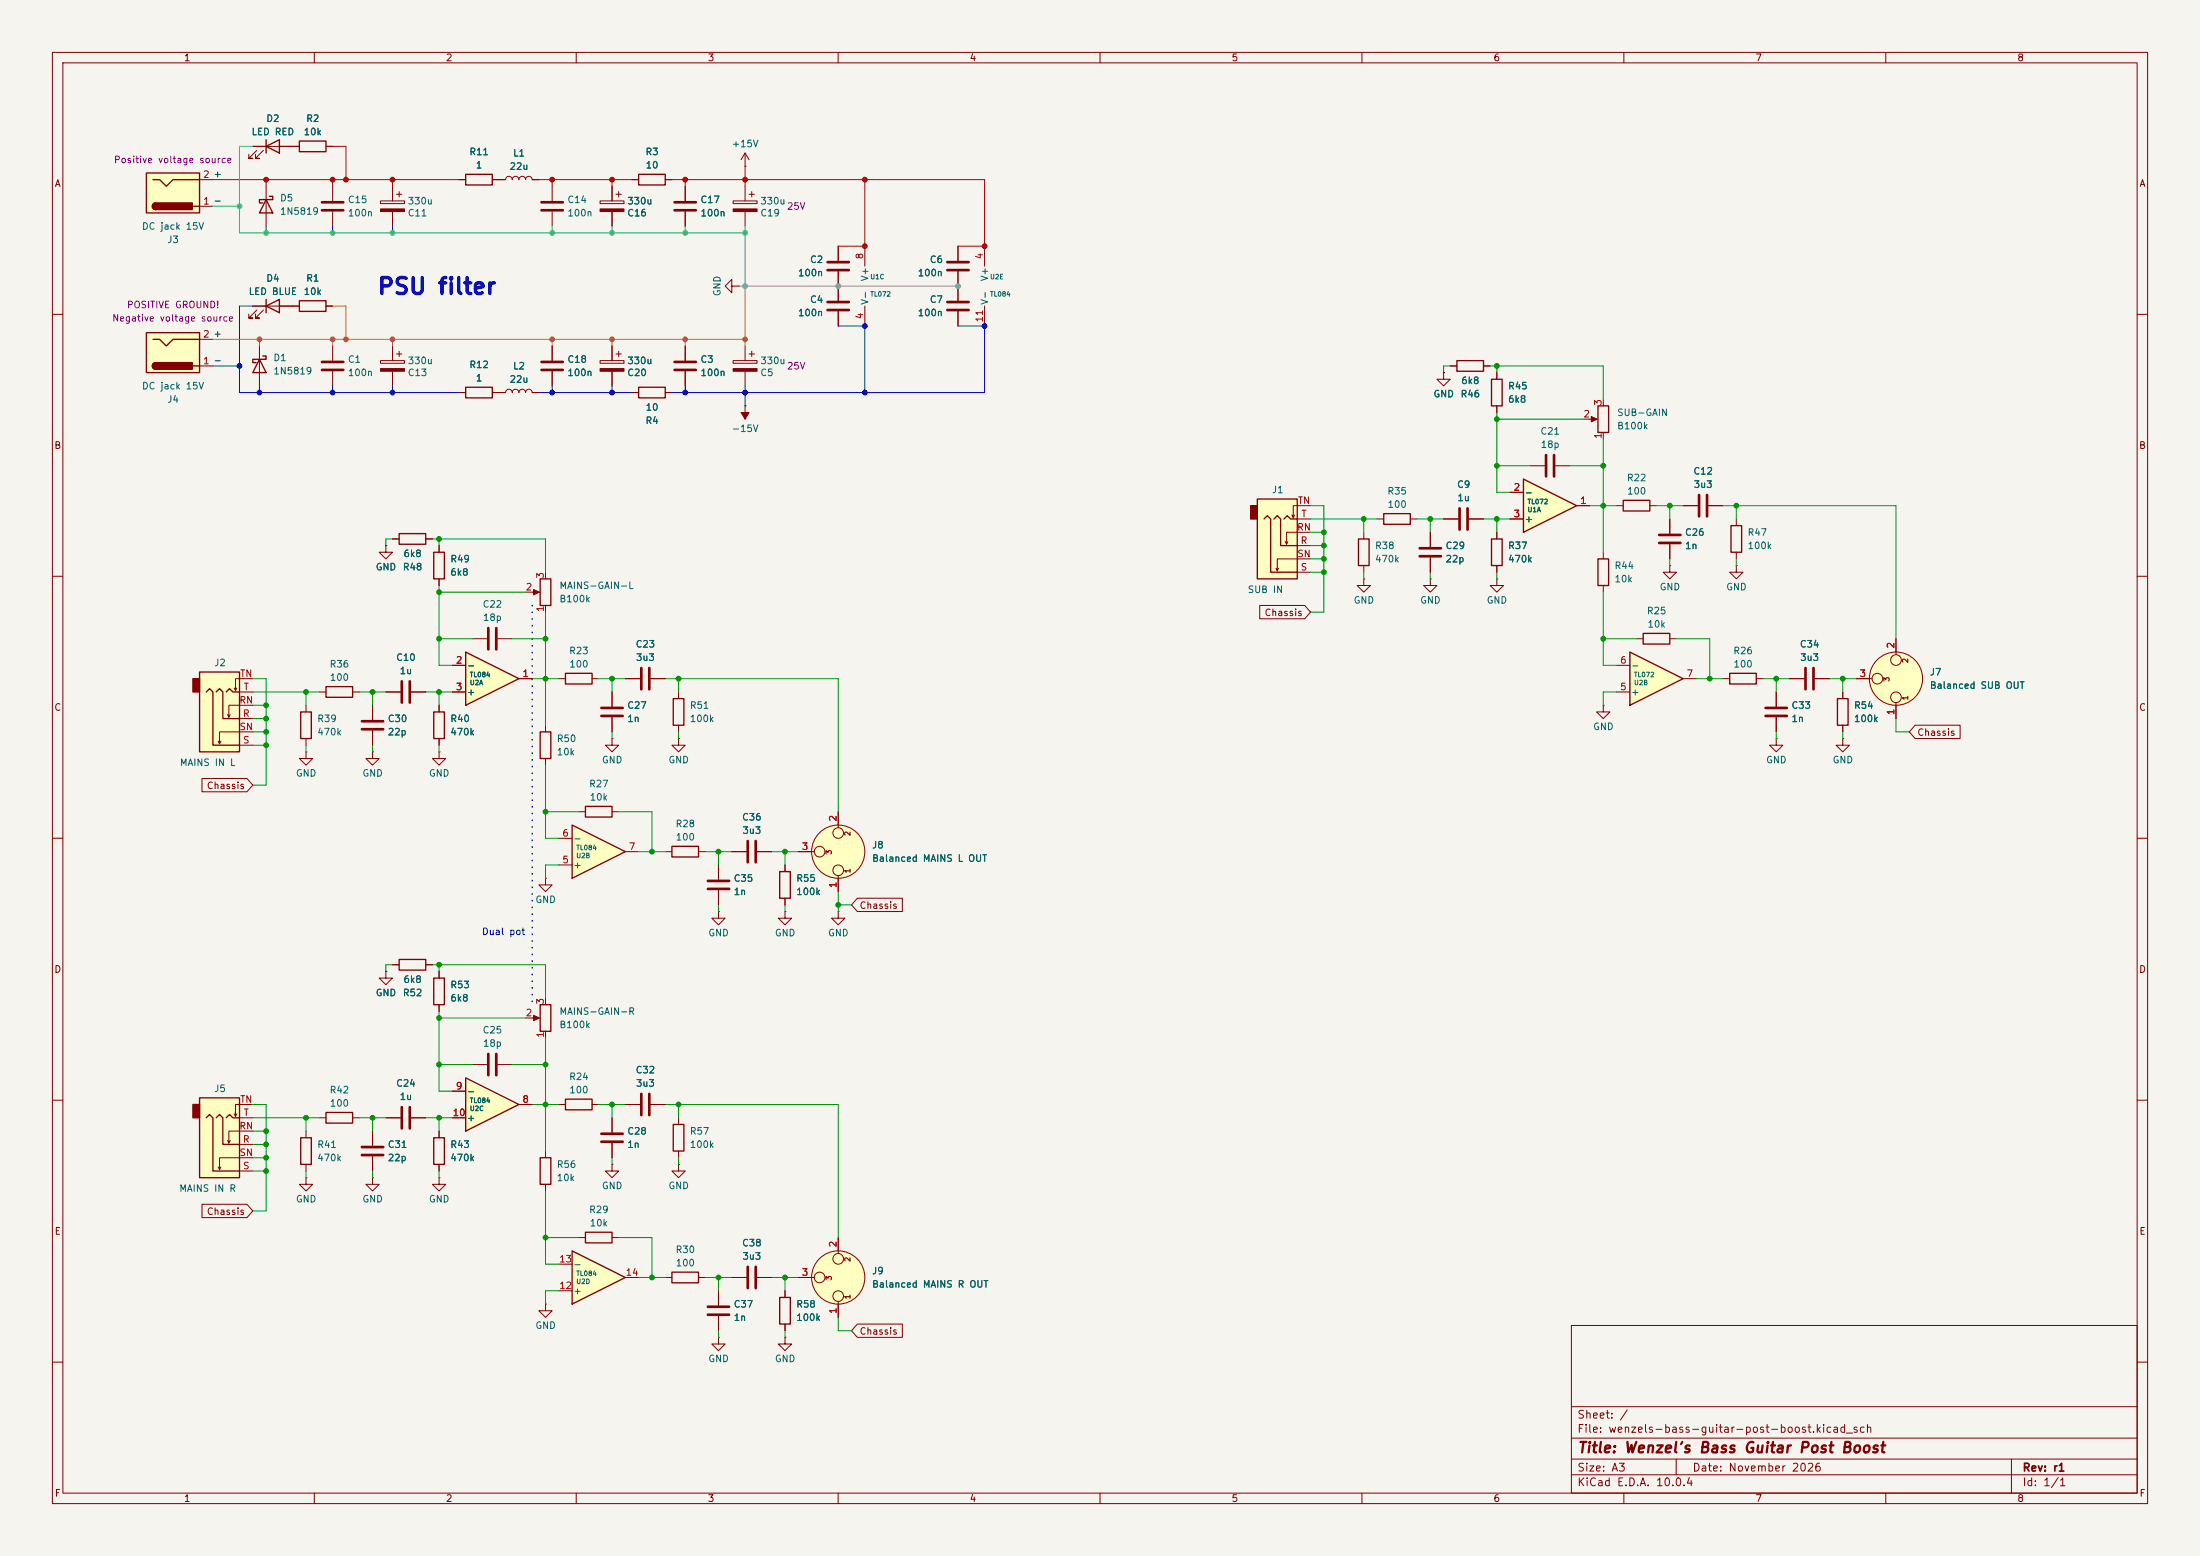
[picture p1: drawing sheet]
<svg xmlns="http://www.w3.org/2000/svg" width="420mm" height="297mm" viewBox="0 0 420 297" stroke-linecap="round" stroke-linejoin="round" font-family="sans-serif">
<path d="M0 0h420v297h-420z" fill="#f5f4ef" stroke="#f5f4ef" stroke-width=".19"/>
<g fill="none" stroke="#840000" stroke-width=".19">
<path d="M10 10h400v277h-400zM12 12h396v273h-396zM60 10v2M110 10v2M160 10v2M210 10v2M260 10v2M310 10v2M360 10v2M10 60h2M408 60h2M10 110h2"/>
<path d="M273 110.5v1.3h1.3l-1.3 1.2-1.2-1.2h1.2M273 110.5h.1M408 110h2M10 160h2M408 160h2M10 210h2M408 210h2M160 236.2v3.1M127 243.8h1.3M133.3 243.8h1.3M152.4 243.8h3M160 248.4v3.1"/>
<path d="M300 253h108v32h-108zM10 260h2M300 278.5h108M300 274.5h108M300 268.5h108M320 278.5v3M384 278.5v6.5M408 260h2M60 285v2M110 285v2M160 285v2M210 285v2"/>
<path d="M260 285v2M300 281.5h108M310 285v2M360 285v2"/>
<circle cx="156.5" cy="243.8" r="1.02"/>
<circle cx="160" cy="243.8" r="5.1"/>
<circle cx="160" cy="247.4" r="1.02"/>
<circle cx="160" cy="240.3" r="1.02"/>
</g>
<circle cx="160" cy="243.8" r="5.1" fill="#ffffc2" stroke="#ffffc2" stroke-width=".19"/>
<path d="M128.3 242.8h5v2.1h-5z" fill="none" stroke="#840000" stroke-width=".25"/>
<path d="M109.2 238.8l10.2 5-10.2 5.1z" fill="#ffffc2"/>
<path d="M109.2 238.8l10.2 5-10.2 5.1zM111.8 235.2h5v2h-5z" fill="none" stroke="#840000" stroke-width=".25"/>
<g fill="none" stroke="#840000" stroke-width=".19">
<path d="M165.1 47v3.8M165.1 58.4v3.8M182.9 54.6v2.8M182.9 59.4v2.8M188 47v3.8M188 58.4v3.8M110.5 236.2h1.3M116.8 236.2h1.3M104.1 248.9v1.3h1.3l-1.3 1.3-1.2-1.3h1.2M104.1 248.9h.1M106.7 246.4h2.5M106.7 241.3h2.5"/>
<path d="M119.4 243.8h2.5"/>
</g>
<path d="M180.8 57.7h4.1M180.8 59.2h4.1" fill="none" stroke="#840000" stroke-width=".51"/>
<path d="M240 95.3h7.6v15.2h-7.6z" fill="#ffffc2"/>
<path d="M238.8 96.5h1.2v2.6h-1.2z" fill="#840000" stroke="#840000" stroke-width=".25"/>
<path d="M240 95.3h7.6v15.2h-7.6zM241.3 99.1l.6-.7 .7 .7v10.1h5M243.2 99.1l.6-.7 .7 .7v5h3.1M245.1 99.1l.6-.7 .7 .7h1.2M264.2 98h5v2.1h-5zM259.3 102.9h2.1v5.1h-2.1zM284.7 102.9h2.1v5.1h-2.1zM148.8 247.6h2.1v5.1h-2.1z" fill="none" stroke="#840000" stroke-width=".25"/>
<g fill="none" stroke="#840000" stroke-width=".19">
<path d="M247.1 98.3l-.2 .5M247.6 99.1h2.6M250.2 96.5h-3.3v2.3l-.3-.5M262.9 99.1h1.3M269.2 99.1h1.3M244.1 108.5l-.3 .5M245.9 103.4l-.3 .5M247.6 104.1h2.6M247.6 109.2h2.6M250.2 106.7h-6.4v2.3l-.2-.5M250.2 101.6h-4.6v2.3l-.2-.5M260.3 110.5v1.3h1.3l-1.3 1.2-1.2-1.2h1.2"/>
<path d="M260.3 110.5h.1M260.3 101.6v1.3M260.3 108v1.2M273 101.6v2.8M273 106.4v2.8M285.7 110.5v1.3h1.3l-1.3 1.2-1.2-1.2h1.2M285.7 110.5h.1M285.7 101.6v1.3M285.7 108v1.2M149.9 246.4v1.2M149.9 252.7v1.3"/>
</g>
<path d="M271 104.6h4.1M271 106.2h4.1" fill="none" stroke="#840000" stroke-width=".51"/>
<path d="M311.1 124.5l10.2 5-10.2 5.1z" fill="#ffffc2"/>
<path d="M305.1 77.5h2v5.1h-2zM309.9 95.5h5.1v2h-5.1zM305.1 106.7h2v5.1h-2zM107.9 128.5h5.1v2.1h-5.1zM311.1 124.5l10.2 5-10.2 5.1zM313.7 120.9h5.1v2h-5.1z" fill="none" stroke="#840000" stroke-width=".25"/>
<g fill="none" stroke="#840000" stroke-width=".19">
<path d="M306.1 76.2v1.3M302.3 80h2.2M306.1 82.6v1.2M308.6 96.5h1.3M315 96.5h1.2M318.8 99.1v2.8M321.3 96.5h2.8M326.1 96.5h2.8M306.1 105.4v1.3M306.1 111.8v1.2M318.8 108v1.2h1.2l-1.2 1.3-1.3-1.3h1.3M318.8 108h.1"/>
<path d="M318.8 103.9v2.8M106.7 129.5h1.2M113 129.5h1.3M119.4 129.5h2.8M124.2 129.5h2.8M306.1 134.6v1.3h1.2l-1.2 1.3-1.3-1.3h1.3M306.1 134.6h.1M308.6 132.1h2.5M308.6 127h2.5M312.4 121.9h1.3M318.8 121.9h1.2M321.3 129.5h2.5"/>
<path d="M83.8 224.8v1.3h1.3l-1.3 1.2-1.3-1.2h1.3M83.8 224.8h.1"/>
</g>
<path d="M324.4 94.5v4.1M325.9 94.5v4.1M316.7 102.1h4.1M316.7 103.6h4.1M122.4 127.5v4.1M124 127.5v4.1" fill="none" stroke="#840000" stroke-width=".51"/>
<path d="M303.8 79.5l1.1 .5-1.1 .5z" fill="#840000" stroke="#840000" stroke-width=".19"/>
<path d="M88.9 124.5l10.2 5-10.2 5.1z" fill="#ffffc2"/>
<path d="M88.9 124.5l10.2 5-10.2 5.1zM128.5 133.4h2.1v5h-2.1zM111.8 153.9h5v2.1h-5z" fill="none" stroke="#840000" stroke-width=".25"/>
<path d="M86.4 127h2.5M86.4 132.1h2.5M99.1 129.5h2.5M129.5 132.1v1.3M129.5 138.4v1.3M110.5 154.9h1.3M116.8 154.9h1.3M129.5 141v1.2h1.3l-1.3 1.3-1.2-1.3h1.2M129.5 141h.1" fill="none" stroke="#840000" stroke-width=".19"/>
<path d="M88.9 205.7l10.2 5.1-10.2 5.1z" fill="#ffffc2"/>
<path d="M50.8 38.1l1.3 2.5h-2.6zM51.4 37.5h.7v.6h-2.6v.6h.7M88.9 33.3h5.1v2h-5.1zM88.9 73.9h5.1v2h-5.1zM82.8 186.7h2v5.1h-2zM103.1 191.8h2.1v5.1h-2.1zM82.8 217.2h2v5h-2zM88.9 205.7l10.2 5.1-10.2 5.1zM107.9 209.8h5.1v2h-5.1zM128.5 214.6h2.1v5.1h-2.1zM103.1 221h2.1v5.1h-2.1z" fill="none" stroke="#840000" stroke-width=".25"/>
<g fill="none" stroke="#840000" stroke-width=".19">
<path d="M50.8 35.6v7.6M87.6 34.3h1.3M94 34.3h2.5a.64 .64 0 0 1 .7-.6 .64 .64 0 0 1 .6 .6 .64 .64 0 0 1 .6-.6 .64 .64 0 0 1 .7 .6 .64 .64 0 0 1 .6-.6 .64 .64 0 0 1 .6 .6 .64 .64 0 0 1 .7-.6 .64 .64 0 0 1 .6 .6h1.3M105.4 35.6v2.8M105.4 40.4v2.8M160 54.6v2.8M160 59.4v2.8M63.5 66v2.8M63.5 70.9v2.8M72.6 68.8h4.6v.5h-4.6zM74.9 66v2.8M74.9 70.9v2.8"/>
<path d="M75.7 67.6h1M76.2 67.1v1M87.6 74.9h1.3M94 74.9h2.5a.64 .64 0 0 1 .7-.6 .64 .64 0 0 1 .6 .6 .64 .64 0 0 1 .6-.6 .64 .64 0 0 1 .7 .6 .64 .64 0 0 1 .6-.6 .64 .64 0 0 1 .6 .6 .64 .64 0 0 1 .7-.6 .64 .64 0 0 1 .6 .6h1.3M105.4 66v2.8M105.4 70.9v2.8M275.6 99.1h2.8M280.4 99.1h2.8M83.8 185.4v1.3M83.8 191.8v1.2M100.3 194.3h2.3M104.1 190.5v1.3"/>
<path d="M104.1 196.9v1.2M73.7 213.4h2.8M78.5 213.4h2.8M83.8 215.9v1.3M86.4 208.3h2.5M86.4 213.4h2.5M90.2 203.2h2.8M95 203.2h2.8M99.1 210.8h2.5M104.1 219.7v1.3M106.7 210.8h1.2M113 210.8h1.3"/>
<path d="M116.8 213.4v2.8M116.8 218.2v2.8M119.4 210.8h2.8M124.2 210.8h2.8M129.5 213.4v1.2M129.5 219.7v1.3M83.8 222.2v1.3M104.1 226.1v1.2M116.8 222.2v1.3h1.3l-1.3 1.3-1.2-1.3h1.2M116.8 222.2h.1M129.5 222.2v1.3h1.3l-1.3 1.3-1.2-1.3h1.2M129.5 222.2h.1"/>
<path d="M137.2 255.3v1.2h1.2l-1.2 1.3-1.3-1.3h1.3M137.2 255.3h.1M137.2 246.4v2.8M137.2 251.2v2.8M139.7 243.8h2.8M144.5 243.8h2.8M149.9 255.3v1.2h1.2l-1.2 1.3-1.3-1.3h1.3M149.9 255.3h.1"/>
</g>
<g fill="none" stroke="#840000" stroke-width=".51">
<path d="M103.4 38.6h4M103.4 40.1h4M158 57.7h4.1M158 59.2h4.1M61.5 69.1h4M61.5 70.6h4M103.4 69.1h4M103.4 70.6h4M278.6 97v4.1M280.2 97v4.1M76.7 211.3v4.1M78.2 211.3v4.1"/>
<path d="M93.2 201.2v4M94.7 201.2v4M114.8 216.4h4.1M114.8 217.9h4.1M122.4 208.8v4.1M124 208.8v4.1M135.1 249.4h4.1M135.1 251h4.1M142.7 241.8v4.1M144.3 241.8v4.1"/>
</g>
<g fill="#840000" stroke="#840000" stroke-width=".19">
<path d="M101.9 193.8l1.1 .5-1.1 .5z"/>
<path d="M72.6 70.4h4.6v.5h-4.6z"/>
</g>
<path d="M27.9 33h10.2v7.6h-10.2z" fill="#ffffc2"/>
<path d="M27.9 33h10.2v7.6h-10.2zM29.2 34.3h1.3l1.2 1.3 1.3-1.3h5.1M29.7 38.7a.64 .64 0 0 0-.6 .7 .64 .64 0 0 0 .6 .6M36.8 39.4h1.3M50.8 27.9l2.5-1.2v2.5zM50.8 26.7v2.5M57.1 26.9h5.1v2.1h-5.1zM121.9 33.3h5.1v2h-5.1zM121.9 73.9h5.1v2h-5.1zM278.1 68.8h5.1v2.1h-5.1zM330.5 100.3h2v5.1h-2z" fill="none" stroke="#840000" stroke-width=".25"/>
<g fill="#840000" stroke="#840000" stroke-width=".25">
<path d="M29.3 38.9l.4-.2v1.3a.63 .63 0 0 1-.6-.4 .63 .63 0 0 1 .2-.7z"/>
<path d="M29.7 38.7h7v1.3h-7z"/>
</g>
<g fill="none" stroke="#840000" stroke-width=".19">
<path d="M38.1 39.4h2.5M38.1 34.3h2.5M48.3 27.9h8.8M49 28.7l-1.5 1.5h.8h-.8v-.7M50.3 28.7l-1.5 1.5h.7h-.7v-.7M62.2 27.9h1.3M63.5 35.6v2.8M114.6 38.4h4.5v.5h-4.5zM116.8 35.6v2.8M117.6 37.1h1M118.1 36.6v1M120.6 34.3h1.3"/>
<path d="M127 34.3h1.3M130.8 35.6v2.8M140 38.4h4.5v.5h-4.5zM142.2 31.8h.1M142.2 29.2v2.6M142.2 35.6v2.8M142.2 29.2l-.7 1.3M142.2 29.2l.8 1.3M143 37.1h1M143.5 36.6v1M63.5 40.4v2.8M116.8 40.4v2.8"/>
<path d="M130.8 40.4v2.8M139.7 54.6v-1.3l-1.3 1.3 1.3 1.3v-1.3h1.3M141 54.6h.1M142.2 40.4v2.8M160 47v2.8M160 51.8v2.8M114.6 68.8h4.5v.5h-4.5zM116.8 66v2.8M116.8 70.9v2.8M117.6 67.6h1M118.1 67.1v1M120.6 74.9h1.3"/>
<path d="M127 74.9h1.3M130.8 66v2.8M130.8 70.9v2.8M140 68.8h4.5v.5h-4.5zM142.2 77.5h.1M142.2 66v2.8M142.2 70.9v2.8M142.2 77.5v2.5M143 67.6h1M143.5 67.1v1M275.6 71.1v1.3h1.3l-1.3 1.3-1.3-1.3h1.3M275.6 71.1h.1"/>
<path d="M276.9 69.9h1.2M283.2 69.9h1.3M331.5 99.1v1.2M331.5 105.4v1.3"/>
</g>
<path d="M61.5 38.6h4M128.8 38.6h4M61.5 40.1h4M128.8 40.1h4M158 50h4.1M158 51.6h4.1M128.8 69.1h4M128.8 70.6h4" fill="none" stroke="#840000" stroke-width=".51"/>
<g fill="#840000" stroke="#840000" stroke-width=".19">
<path d="M140 39.9h4.5v.5h-4.5z"/>
<path d="M114.6 70.4h4.5v.5h-4.5z"/>
<path d="M114.6 39.9h4.5v.5h-4.5z"/>
<path d="M140 70.4h4.5v.5h-4.5z"/>
<path d="M141.5 78.7h1.5l-.8 1.3z"/>
</g>
<path d="M290.8 91.4l10.2 5.1-10.2 5.1z" fill="#ffffc2"/>
<path d="M49.5 68.6l1.3 2.5h-2.5zM50.2 67.9h.6v.7h-2.5v.6h.6M284.7 72.4h2.1v5.1h-2.1zM290.8 91.4l10.2 5.1-10.2 5.1zM330.2 128.5h5.1v2.1h-5.1zM350.8 133.4h2v5h-2z" fill="none" stroke="#840000" stroke-width=".25"/>
<g fill="none" stroke="#840000" stroke-width=".19">
<path d="M182.9 47v2.8M182.9 51.8v2.8M49.5 66v7.7M285.7 71.1v1.3M285.7 77.5v1.2M288.3 94h2.5M288.3 99.1h2.5M292.1 88.9h2.8M296.9 88.9h2.8M301 96.5h2.5M331.5 108v1.2h1.2l-1.2 1.3-1.3-1.3h1.3M331.5 108h.1"/>
<path d="M328.9 129.5h1.3M335.3 129.5h1.2M339.1 132.1v2.8M339.1 136.9v2.8M341.6 129.5h2.8M346.5 129.5h2.7M351.8 132.1v1.3M351.8 138.4v1.3M354.3 129.5h3.1M361.9 121.9v3.1M361.9 134.1v3.1M339.1 141v1.2h1.3l-1.3 1.3-1.3-1.3h1.3"/>
<path d="M339.1 141h.1M351.8 141v1.2h1.3l-1.3 1.3-1.3-1.3h1.3M351.8 141h.1"/>
<circle cx="358.4" cy="129.5" r="1.02"/>
<circle cx="362" cy="129.5" r="5.1"/>
<circle cx="362" cy="133.1" r="1.02"/>
<circle cx="362" cy="126" r="1.02"/>
</g>
<path d="M180.8 50h4.1M180.8 51.6h4.1M295.1 86.9v4M296.7 86.9v4M337.1 135.1h4M337.1 136.7h4M344.7 127.5v4.1M346.2 127.5v4.1" fill="none" stroke="#840000" stroke-width=".51"/>
<circle cx="362" cy="129.5" r="5.1" fill="#ffffc2" stroke="#ffffc2" stroke-width=".19"/>
<path d="M27.9 63.5h10.2v7.6h-10.2z" fill="#ffffc2"/>
<path d="M50.8 58.4l2.5-1.2v2.5zM50.8 57.2v2.5M57.1 57.4h5.1v2h-5.1zM27.9 63.5h10.2v7.6h-10.2zM29.2 64.8h1.3l1.2 1.2 1.3-1.2h5.1M29.7 69.2a.64 .64 0 0 0-.6 .7 .64 .64 0 0 0 .6 .6M36.8 69.9h1.3M76.2 101.9h5.1v2h-5.1zM82.8 105.4h2v5.1h-2zM103.1 110.5h2.1v5.1h-2.1z" fill="none" stroke="#840000" stroke-width=".25"/>
<g fill="#840000" stroke="#840000" stroke-width=".25">
<path d="M29.3 69.4l.4-.2v1.3a.63 .63 0 0 1-.6-.4 .63 .63 0 0 1 .2-.7z"/>
<path d="M29.7 69.2h7v1.3h-7z"/>
</g>
<g fill="none" stroke="#840000" stroke-width=".19">
<path d="M72.6 38.4h4.6v.5h-4.6zM74.9 35.6v2.8M75.7 37.1h1M76.2 36.6v1M48.3 58.4h8.8M49 59.2l-1.5 1.5h.8h-.8v-.8M50.3 59.2l-1.5 1.5h.7h-.7v-.8M62.2 58.4h1.3M74.9 40.4v2.8M38.1 69.9h2.5M38.1 64.8h2.5M73.7 104.1v1.3h1.2l-1.2 1.3-1.3-1.3h1.3"/>
<path d="M73.7 104.1h.1M74.9 102.9h1.3M81.3 102.9h1.2M83.8 104.1v1.3M83.8 110.5v1.3M100.3 113h2.3M104.1 109.2v1.3M104.1 115.6v1.2M90.2 121.9h2.8M95 121.9h2.8"/>
</g>
<g fill="#840000" stroke="#840000" stroke-width=".19">
<path d="M101.9 112.5l1.1 .5-1.1 .5z"/>
<path d="M72.6 39.9h4.6v.5h-4.6z"/>
</g>
<path d="M93.2 119.9v4.1M94.7 119.9v4.1" fill="none" stroke="#840000" stroke-width=".51"/>
<path d="M38.1 209.6h7.6v15.2h-7.6z" fill="#ffffc2"/>
<path d="M36.8 210.8h1.3v2.6h-1.3z" fill="#840000" stroke="#840000" stroke-width=".25"/>
<path d="M128.3 161.5h5v2.1h-5zM38.1 209.6h7.6v15.2h-7.6zM39.4 213.4l.6-.7 .6 .7v10.1h5.1M41.3 213.4l.6-.7 .6 .7v5h3.2M43.2 213.4l.6-.7 .6 .7h1.3" fill="none" stroke="#840000" stroke-width=".25"/>
<path d="M127 162.6h1.3M133.3 162.6h1.3M43.9 217.7l-.2 .5M45.2 212.6l-.2 .5M45.7 218.4h2.6M45.7 213.4h2.6M48.3 215.9h-4.6v2.3l-.3-.5M48.3 210.8h-3.3v2.3l-.3-.5M42.2 222.8l-.3 .5M45.7 223.5h2.6M48.3 221h-6.4v2.3l-.2-.5" fill="none" stroke="#840000" stroke-width=".19"/>
<path d="M109.2 157.5l10.2 5.1-10.2 5z" fill="#ffffc2"/>
<path d="M57.4 135.9h2v5.1h-2zM62.2 131.1h5.1v2h-5.1zM82.8 135.9h2v5.1h-2zM103.1 139.7h2.1v5.1h-2.1zM109.2 157.5l10.2 5.1-10.2 5zM148.8 166.4h2.1v5.1h-2.1zM57.4 217.2h2v5h-2zM62.2 212.3h5.1v2.1h-5.1z" fill="none" stroke="#840000" stroke-width=".25"/>
<g fill="none" stroke="#840000" stroke-width=".19">
<path d="M58.4 134.6v1.3M61 132.1h1.2M67.3 132.1h1.3M83.8 134.6v1.3M104.1 138.4v1.3M116.8 132.1v2.8M116.8 136.9v2.8M58.4 143.5v1.3h1.3l-1.3 1.3-1.3-1.3h1.3M58.4 143.5h.1M58.4 141v1.2M71.1 143.5v1.3h1.3l-1.3 1.3-1.3-1.3h1.3M71.1 143.5h.1"/>
<path d="M83.8 143.5v1.3h1.3l-1.3 1.3-1.3-1.3h1.3M83.8 143.5h.1M83.8 141v1.2M104.1 144.8v1.3M116.8 141v1.2h1.3l-1.3 1.3-1.2-1.3h1.2M116.8 141h.1M160 154.9v3.1M106.7 165.1h2.5M106.7 160h2.5M119.4 162.6h2.5M149.9 174v1.3h1.2l-1.2 1.2-1.3-1.2h1.3M149.9 174h.1"/>
<path d="M149.9 165.1v1.3M149.9 171.5v1.2M152.4 162.6h3M160 174v1.3h1.3l-1.3 1.2-1.3-1.2h1.3M160 174h.1M160 167.1v3.1M73.7 185.4v1.3h1.2l-1.2 1.3-1.3-1.3h1.3M73.7 185.4h.1M58.4 215.9v1.3M61 213.4h1.2M67.3 213.4h1.3M58.4 224.8v1.3h1.3l-1.3 1.2-1.3-1.2h1.3"/>
<path d="M58.4 224.8h.1M58.4 222.2v1.3"/>
<circle cx="160" cy="159" r="1.02"/>
<circle cx="156.5" cy="162.6" r="1.02"/>
<circle cx="160" cy="162.6" r="5.1"/>
<circle cx="160" cy="166.1" r="1.02"/>
</g>
<path d="M114.8 135.1h4.1M114.8 136.7h4.1" fill="none" stroke="#840000" stroke-width=".51"/>
<circle cx="160" cy="162.6" r="5.1" fill="#ffffc2" stroke="#ffffc2" stroke-width=".19"/>
<path d="M38.1 128.3h7.6v15.2h-7.6z" fill="#ffffc2"/>
<path d="M36.8 129.5h1.3v2.6h-1.3z" fill="#840000" stroke="#840000" stroke-width=".25"/>
<path d="M38.1 128.3h7.6v15.2h-7.6zM39.4 132.1l.6-.7 .6 .7v10.1h5.1M41.3 132.1l.6-.7 .6 .7v5.1h3.2M43.2 132.1l.6-.7 .6 .7h1.3M76.2 183.1h5.1v2.1h-5.1z" fill="none" stroke="#840000" stroke-width=".25"/>
<g fill="none" stroke="#840000" stroke-width=".19">
<path d="M48.3 27.9h2.5M53.3 27.9h3.8M62.2 27.9h1.3M87.6 34.3h1.3M94 34.3h2.5M101.6 34.3h1.3M116.8 35.6v2.8M120.6 34.3h1.3M127 34.3h1.3M130.8 35.6v2.8M48.3 58.4h2.5M53.3 58.4h3.8"/>
<path d="M62.2 58.4h1.3M116.8 40.4v2.8M130.8 40.4v2.8M160 47v2.8M160 51.8v5.6M160 59.4v2.8M182.9 47v2.8M182.9 51.8v5.6M182.9 59.4v2.8M87.6 74.9h1.3M94 74.9h2.5M101.6 74.9h1.3"/>
<path d="M105.4 66v2.8M105.4 70.9v2.8M116.8 66v2.8M116.8 70.9v2.8M120.6 74.9h1.3M127 74.9h1.3M130.8 66v2.8M130.8 70.9v2.8M275.6 71.1h.1M276.9 69.9h1.2M283.2 69.9h1.3M285.7 71.1v1.3"/>
<path d="M285.7 77.5v1.2M275.6 99.1h2.8M280.4 99.1h2.8M288.3 99.1h2.5M288.3 94h2.5M301 96.5h2.5M318.8 99.1v2.8M321.3 96.5h2.8M326.1 96.5h2.8M73.7 104.1h.1M74.9 102.9h1.3M81.3 102.9h1.2"/>
<path d="M83.8 104.1v1.3M83.8 110.5v1.3M240.5 115.6h8.6l1.1 1.2-1.1 1.3h-8.6zM273 101.6v2.8M273 106.4v2.8M285.7 101.6v1.3M285.7 108v1.2M318.8 103.9v2.8M43.9 136.4l-.2 .5M45.2 131.3l-.2 .5M45.7 137.2h2.6M45.7 132.1h2.6"/>
<path d="M48.3 139.7h-6.4v2.3l-.2-.5M48.3 134.6h-4.6v2.3l-.3-.5M48.3 129.5h-3.3v2.3l-.3-.5M71.1 134.6v2.8M71.1 139.4v2.8M73.7 132.1h2.8M78.5 132.1h2.8M83.8 134.6v1.3M86.4 132.1h2.5M86.4 127h2.5M99.1 129.5h2.5M116.8 132.1v2.8"/>
<path d="M116.8 136.9v2.8M119.4 129.5h2.8M124.2 129.5h2.8M339.1 132.1v2.8M339.1 136.9v2.8M341.6 129.5h2.8M346.5 129.5h2.7M351.8 132.1v1.3M351.8 138.4v1.3M354.3 129.5h2.6M361.9 121.9v2.6M361.9 134.6v2.6"/>
<path d="M365.6 138.4h8.6v2.6h-8.6l-1.1-1.3zM38.6 148.6h8.5l1.2 1.3-1.2 1.2h-8.5zM42.2 141.5l-.3 .5M45.7 142.2h2.6M83.8 141v1.2M160 154.9v2.6M104.1 167.6v1.3h1.3l-1.3 1.3-1.2-1.3h1.2M104.1 167.6h.1M137.2 174v1.3h1.2l-1.2 1.2-1.3-1.2h1.3M137.2 174h.1M137.2 165.1v2.8M137.2 169.9v2.8"/>
<path d="M139.7 162.6h2.8M144.5 162.6h2.8M149.9 165.1v1.3M149.9 171.5v1.2M152.4 162.6h2.5M160 167.6v2.6M163.7 171.4h8.6v2.6h-8.6l-1.1-1.3zM73.7 185.4h.1M74.9 184.2h1.3M81.3 184.2h1.2M83.8 185.4v1.3M83.8 191.8v1.2"/>
<path d="M71.1 215.9v2.8M73.7 213.4h2.8M78.5 213.4h2.8M83.8 215.9v1.3M86.4 208.3h2.5M86.4 213.4h2.5M99.1 210.8h2.5M116.8 213.4v2.8M116.8 218.2v2.8M119.4 210.8h2.8M124.2 210.8h2.8M38.6 229.9h8.5l1.2 1.2-1.2 1.3h-8.5z"/>
<path d="M71.1 224.8v1.3h1.3l-1.3 1.2-1.3-1.2h1.3M71.1 224.8h.1M71.1 220.7v2.8M83.8 222.2v1.3M160 236.2v2.6M137.2 246.4v2.8M137.2 251.2v2.8M139.7 243.8h2.8M144.5 243.8h2.8M149.9 246.4v1.2M149.9 252.7v1.3M152.4 243.8h2.5"/>
<path d="M160 248.9v2.6M163.7 252.7h8.6v2.6h-8.6l-1.1-1.3z"/>
</g>
<path d="M69.1 137.7h4.1M69.1 139.2h4.1M76.7 130v4.1M78.2 130v4.1M135.1 168.1h4.1M135.1 169.7h4.1M142.7 160.5v4.1M144.3 160.5v4.1M69.1 218.9h4.1M69.1 220.5h4.1" fill="none" stroke="#840000" stroke-width=".51"/>
<path d="M101.6 115.6v76.2" fill="none" stroke="#000084" stroke-width=".3" stroke-dasharray=".1 1.2"/>
<g fill="none" stroke="#0000c2" stroke-width=".19">
<path d="M48.3 58.4h-2.6v16.5h41.9M50.8 43.2v1.3M63.5 43.2v1.3M74.9 43.2v1.3M40.6 69.9h5.1M49.5 73.7v1.2M63.5 73.7v1.2M74.9 73.7v1.2M102.9 74.9h17.7M105.4 73.7v1.2M116.8 73.7v1.2M130.8 73.7v1.2"/>
<path d="M142.2 73.7v3.8M160 62.2h5.1v12.7M182.9 62.2h5.1v12.7h-59.7"/>
</g>
<g fill="none" stroke="#009600" stroke-width=".19">
<path d="M276.9 69.9h-1.3v1.2M284.5 69.9h21.6v6.3M285.7 69.9v1.2M285.7 78.7v15.3h2.6M250.2 96.5h2.5v20.3h-2.5M250.2 99.1h12.7M260.3 99.1v2.5M270.5 99.1h5.1M273 99.1v2.5M283.2 99.1h5.1M285.7 99.1v2.5M285.7 88.9h6.4"/>
<path d="M285.7 80h16.6M299.7 88.9h6.4M303.5 96.5h5.1M306.1 83.8v21.6M316.2 96.5h5.1M318.8 96.5v2.6M328.9 96.5h33v25.4M331.5 96.5v2.6M74.9 102.9h-1.2v1.2M82.5 102.9h21.6v6.3M83.8 102.9v1.2M83.8 111.8v15.2h2.6"/>
<path d="M83.8 113h16.5M104.1 116.8v21.6M250.2 109.2h2.5M250.2 101.6h2.5M250.2 106.7h2.5M250.2 104.1h2.5M260.3 109.2v1.3M273 109.2v1.3M285.7 109.2v1.3M306.1 113v14h2.5M318.8 106.7v1.3M331.5 106.7v1.3"/>
<path d="M48.3 129.5h2.5v20.4h-2.5M48.3 139.7h2.5M48.3 132.1h12.7M48.3 134.6h2.5M48.3 137.2h2.5M58.4 132.1v2.5M68.6 132.1h5.1M71.1 132.1v2.5M81.3 132.1h5.1M83.8 132.1v2.5M83.8 121.9h6.4M97.8 121.9h6.3"/>
<path d="M101.6 129.5h5.1M114.3 129.5h5.1M116.8 129.5v2.6M116.8 139.7v1.3M127 129.5h33v25.4M129.5 129.5v2.6M129.5 139.7v1.3M306.1 121.9h6.3M308.6 132.1h-2.5v2.5M320 121.9h6.4v7.6M323.8 129.5h5.1M336.5 129.5h5.1"/>
<path d="M339.1 129.5v2.6M339.1 139.7v1.3M349.2 129.5h5.1M351.8 129.5v2.6M351.8 139.7v1.3M361.9 137.2v2.5h2.6M48.3 142.2h2.5M58.4 142.2v1.3M71.1 142.2v1.3M83.8 142.2v1.3M104.1 146.1v13.9h2.6M104.1 154.9h6.4"/>
<path d="M118.1 154.9h6.4v7.7M106.7 165.1h-2.6v2.5M121.9 162.6h5.1M134.6 162.6h5.1M137.2 162.6v2.5M137.2 172.7v1.3M147.3 162.6h5.1M149.9 162.6v2.5M149.9 172.7v1.3M160 170.2v3.8M160 172.7h2.6M74.9 184.2h-1.2v1.2"/>
<path d="M82.5 184.2h21.6v6.3M83.8 184.2v1.2M83.8 193v15.3h2.6M83.8 194.3h16.5M104.1 198.1v21.6M48.3 210.8h2.5v20.3h-2.5M48.3 213.4h12.7M48.3 218.4h2.5M48.3 215.9h2.5M58.4 213.4v2.5M68.6 213.4h5.1M71.1 213.4v2.5"/>
<path d="M81.3 213.4h5.1M83.8 213.4v2.5M83.8 203.2h6.4M97.8 203.2h6.3M101.6 210.8h5.1M114.3 210.8h5.1M116.8 210.8v2.6M127 210.8h33v25.4M129.5 210.8v2.6M48.3 221h2.5M48.3 223.5h2.5M58.4 223.5v1.3"/>
<path d="M71.1 223.5v1.3M83.8 223.5v1.3M104.1 227.3v14h2.6M104.1 236.2h6.4M116.8 221v1.2M118.1 236.2h6.4v7.6M129.5 221v1.2M106.7 246.4h-2.6v2.5M121.9 243.8h5.1M134.6 243.8h5.1M137.2 243.8v2.6M137.2 254v1.3"/>
<path d="M147.3 243.8h5.1M149.9 243.8v2.6M149.9 254v1.3M160 251.5v2.5h2.6"/>
</g>
<path d="M63.5 58.4h2.5v6.4M142.2 54.6v11.4M40.6 64.8h101.6M49.5 64.8v1.2M63.5 64.8v1.2M74.9 64.8v1.2M105.4 64.8v1.2M116.8 64.8v1.2M130.8 64.8v1.2" fill="none" stroke="#dd8500" stroke-width=".19"/>
<path d="M40.6 34.3h47M50.8 34.3v1.3M63.5 27.9h2.5v6.4M63.5 34.3v1.3M74.9 34.3v1.3M102.9 34.3h17.7M105.4 34.3v1.3M116.8 34.3v1.3M128.3 34.3h59.7v12.7h-5.1M130.8 34.3v1.3M142.2 31.8v3.8M165.1 34.3v12.7h-5.1" fill="none" stroke="#c20000" stroke-width=".19"/>
<path d="M40.6 39.4h5.1M48.3 27.9h-2.6v16.6h96.5M105.4 43.2v1.3M116.8 43.2v1.3M130.8 43.2v1.3M142.2 43.2v11.4" fill="none" stroke="#00c2c2" stroke-width=".19"/>
<path d="M141 54.6h41.9" fill="none" stroke="#848484" stroke-width=".19"/>
<g fill="#009600" stroke="#009600" stroke-width=".19">
<circle cx="83.8" cy="213.4" r=".46"/>
<circle cx="83.8" cy="203.2" r=".46"/>
<circle cx="50.8" cy="139.7" r=".46"/>
<circle cx="50.8" cy="134.6" r=".46"/>
<circle cx="149.9" cy="162.6" r=".46"/>
<circle cx="137.2" cy="162.6" r=".46"/>
<circle cx="160" cy="172.7" r=".46"/>
<circle cx="50.8" cy="215.9" r=".46"/>
<circle cx="50.8" cy="223.5" r=".46"/>
<circle cx="71.1" cy="213.4" r=".46"/>
<circle cx="50.8" cy="221" r=".46"/>
<circle cx="50.8" cy="218.4" r=".46"/>
<circle cx="58.4" cy="213.4" r=".46"/>
<circle cx="50.8" cy="142.2" r=".46"/>
<circle cx="58.4" cy="132.1" r=".46"/>
<circle cx="50.8" cy="137.2" r=".46"/>
<circle cx="71.1" cy="132.1" r=".46"/>
<circle cx="83.8" cy="132.1" r=".46"/>
<circle cx="104.1" cy="154.9" r=".46"/>
<circle cx="129.5" cy="129.5" r=".46"/>
<circle cx="116.8" cy="129.5" r=".46"/>
<circle cx="83.8" cy="194.3" r=".46"/>
<circle cx="83.8" cy="184.2" r=".46"/>
<circle cx="124.5" cy="162.6" r=".46"/>
<circle cx="104.1" cy="210.8" r=".46"/>
<circle cx="104.1" cy="203.2" r=".46"/>
<circle cx="116.8" cy="210.8" r=".46"/>
<circle cx="129.5" cy="210.8" r=".46"/>
<circle cx="137.2" cy="243.8" r=".46"/>
<circle cx="149.9" cy="243.8" r=".46"/>
<circle cx="124.5" cy="243.8" r=".46"/>
<circle cx="104.1" cy="236.2" r=".46"/>
<circle cx="83.8" cy="102.9" r=".46"/>
<circle cx="252.7" cy="101.6" r=".46"/>
<circle cx="252.7" cy="106.7" r=".46"/>
<circle cx="252.7" cy="104.1" r=".46"/>
<circle cx="273" cy="99.1" r=".46"/>
<circle cx="252.7" cy="109.2" r=".46"/>
<circle cx="260.3" cy="99.1" r=".46"/>
<circle cx="326.4" cy="129.5" r=".46"/>
<circle cx="306.1" cy="121.9" r=".46"/>
<circle cx="318.8" cy="96.5" r=".46"/>
<circle cx="331.5" cy="96.5" r=".46"/>
<circle cx="306.1" cy="88.9" r=".46"/>
<circle cx="306.1" cy="96.5" r=".46"/>
<circle cx="285.7" cy="88.9" r=".46"/>
<circle cx="285.7" cy="99.1" r=".46"/>
<circle cx="285.7" cy="69.9" r=".46"/>
<circle cx="285.7" cy="80" r=".46"/>
<circle cx="351.8" cy="129.5" r=".46"/>
<circle cx="339.1" cy="129.5" r=".46"/>
<circle cx="104.1" cy="121.9" r=".46"/>
<circle cx="104.1" cy="129.5" r=".46"/>
<circle cx="83.8" cy="113" r=".46"/>
<circle cx="83.8" cy="121.9" r=".46"/>
</g>
<g fill="#848484" stroke="#848484" stroke-width=".19">
<circle cx="160" cy="54.6" r=".46"/>
<circle cx="142.2" cy="54.6" r=".46"/>
<circle cx="182.9" cy="54.6" r=".46"/>
</g>
<g fill="#c20000" stroke="#c20000" stroke-width=".19">
<circle cx="142.2" cy="34.3" r=".46"/>
<circle cx="130.8" cy="34.3" r=".46"/>
<circle cx="116.8" cy="34.3" r=".46"/>
<circle cx="105.4" cy="34.3" r=".46"/>
<circle cx="165.1" cy="34.3" r=".46"/>
<circle cx="165.1" cy="47" r=".46"/>
<circle cx="188" cy="47" r=".46"/>
<circle cx="66" cy="34.3" r=".46"/>
<circle cx="63.5" cy="34.3" r=".46"/>
<circle cx="74.9" cy="34.3" r=".46"/>
<circle cx="50.8" cy="34.3" r=".46"/>
</g>
<g fill="#00c2c2" stroke="#00c2c2" stroke-width=".19">
<circle cx="142.2" cy="44.5" r=".46"/>
<circle cx="130.8" cy="44.5" r=".46"/>
<circle cx="105.4" cy="44.5" r=".46"/>
<circle cx="116.8" cy="44.5" r=".46"/>
<circle cx="74.9" cy="44.5" r=".46"/>
<circle cx="63.5" cy="44.5" r=".46"/>
<circle cx="50.8" cy="44.5" r=".46"/>
<circle cx="45.7" cy="39.4" r=".46"/>
</g>
<g fill="#dd8500" stroke="#dd8500" stroke-width=".19">
<circle cx="116.8" cy="64.8" r=".46"/>
<circle cx="130.8" cy="64.8" r=".46"/>
<circle cx="142.2" cy="64.8" r=".46"/>
<circle cx="74.9" cy="64.8" r=".46"/>
<circle cx="105.4" cy="64.8" r=".46"/>
<circle cx="49.5" cy="64.8" r=".46"/>
<circle cx="63.5" cy="64.8" r=".46"/>
<circle cx="66" cy="64.8" r=".46"/>
</g>
<g fill="#0000c2" stroke="#0000c2" stroke-width=".19">
<circle cx="142.2" cy="74.9" r=".46"/>
<circle cx="105.4" cy="74.9" r=".46"/>
<circle cx="116.8" cy="74.9" r=".46"/>
<circle cx="130.8" cy="74.9" r=".46"/>
<circle cx="188" cy="62.2" r=".46"/>
<circle cx="165.1" cy="62.2" r=".46"/>
<circle cx="165.1" cy="74.9" r=".46"/>
<circle cx="63.5" cy="74.9" r=".46"/>
<circle cx="49.5" cy="74.9" r=".46"/>
<circle cx="45.7" cy="69.9" r=".46"/>
<circle cx="74.9" cy="74.9" r=".46"/>
</g>
<text font-size="3" fill="#0000c2" x="71.9" y="56.9">PSU filter</text>
<text font-size="2" fill="#840000" x="301" y="277.8">Title: Wenzel’s Bass Guitar Post Boost</text>
<g font-size="1.5" fill="#840000">
<text x="301" y="273.8">File: wenzels-bass-guitar-post-boost.kicad_sch</text>
<text x="301" y="271.1">Sheet: /</text>
<text x="301" y="281.2">Size: A3</text>
<text x="323" y="281.2">Date: November 2026</text>
<text x="386" y="281.2">Rev: r1</text>
<text x="301" y="284">KiCad E.D.A. 10.0.4</text>
<text x="386" y="284">Id: 1/1</text>
</g>
<g font-size="1.3" fill="#840000">
<text x="35" y="12">1</text>
<text x="85" y="12">2</text>
<text x="135" y="12">3</text>
<text x="185" y="12">4</text>
<text x="235" y="12">5</text>
<text x="285" y="12">6</text>
<text x="335" y="12">7</text>
<text x="385" y="12">8</text>
<text x="10.3" y="36">A</text>
<text x="408.3" y="36">A</text>
<text x="10.3" y="86">B</text>
<text x="408.2" y="86">B</text>
<text x="241.3" y="117.9">Chassis</text>
<text x="10.3" y="136">C</text>
<text x="408.2" y="136">C</text>
<text x="365.9" y="140.8">Chassis</text>
<text x="39.4" y="150.9">Chassis</text>
<text x="164" y="173.8">Chassis</text>
<text x="10.3" y="186">D</text>
<text x="408.2" y="186">D</text>
<text x="39.4" y="232.2">Chassis</text>
<text x="10.3" y="236">E</text>
<text x="408.3" y="236">E</text>
<text x="164" y="255.1">Chassis</text>
<text x="10.3" y="286">F</text>
<text x="35" y="287">1</text>
<text x="85" y="287">2</text>
<text x="135" y="287">3</text>
<text x="185" y="287">4</text>
<text x="235" y="287">5</text>
<text x="285" y="287">6</text>
<text x="335" y="287">7</text>
<text x="385" y="287">8</text>
<text x="408.3" y="286">F</text>
</g>
<g font-size="1.3" fill="#006464">
<text x="50.7" y="23.6">D2</text>
<text x="58.3" y="23.6">R2</text>
<text x="47.9" y="26.1">LED RED</text>
<text x="57.9" y="26.1">10k</text>
<text x="89.5" y="29.9">R11</text>
<text x="123.1" y="29.9">R3</text>
<text x="139.6" y="28.4">+15V</text>
<text x="90.7" y="32.5">1</text>
<text x="97.2" y="32.7">22u</text>
<text x="97.8" y="30.2">L1</text>
<text x="123.1" y="32.5">10</text>
<text x="53.3" y="38.8">D5</text>
<text x="53.3" y="41.3">1N5819</text>
<text x="66.3" y="41.6">100n</text>
<text x="66.3" y="39.1">C15</text>
<text x="77.7" y="39.3">330u</text>
<text x="77.7" y="41.6">C11</text>
<text x="108.2" y="41.6">100n</text>
<text x="108.2" y="39.1">C14</text>
<text x="119.6" y="39.3">330u</text>
<text x="119.6" y="41.6">C16</text>
<text x="133.6" y="41.6">100n</text>
<text x="133.6" y="39.1">C17</text>
<text x="145" y="39.3">330u</text>
<text x="145" y="41.6">C19</text>
<text x="27" y="44.2">DC jack 15V</text>
<text x="31.8" y="46.7">J3</text>
<text x="152.2" y="53">100n</text>
<text x="154.5" y="50.5">C2</text>
<text x="166.1" y="53.8" transform="rotate(-90 166.1 53.8)">V+</text>
<text x="175.1" y="53">100n</text>
<text x="177.4" y="50.5">C6</text>
<text x="188.9" y="53.8" transform="rotate(-90 188.9 53.8)">V+</text>
<text x="47.4" y="56.6">LED BLUE</text>
<text x="50.7" y="54.1">D4</text>
<text x="57.9" y="56.6">10k</text>
<text x="58.3" y="54.1">R1</text>
<text x="137.9" y="56.6" transform="rotate(-90 137.9 56.6)">GND</text>
<text x="154.5" y="58.1">C4</text>
<text x="166.1" y="58.3" transform="rotate(-90 166.1 58.3)">V-</text>
<text x="177.4" y="58.1">C7</text>
<text x="188.9" y="58.3" transform="rotate(-90 188.9 58.3)">V-</text>
<text x="152.2" y="60.7">100n</text>
<text x="175.1" y="60.7">100n</text>
<text x="52.1" y="69.2">D1</text>
<text x="52.1" y="71.8">1N5819</text>
<text x="66.3" y="69.6">C1</text>
<text x="77.7" y="69.8">330u</text>
<text x="89.5" y="70.6">R12</text>
<text x="97.8" y="70.8">L2</text>
<text x="108.2" y="69.6">C18</text>
<text x="119.6" y="69.8">330u</text>
<text x="133.6" y="69.6">C3</text>
<text x="145" y="69.8">330u</text>
<text x="27" y="74.6">DC jack 15V</text>
<text x="31.8" y="77.2">J4</text>
<text x="66.3" y="72.1">100n</text>
<text x="77.7" y="72.1">C13</text>
<text x="90.7" y="73.1">1</text>
<text x="97.2" y="73.4">22u</text>
<text x="108.2" y="72.1">100n</text>
<text x="119.6" y="72.1">C20</text>
<text x="133.6" y="72.1">100n</text>
<text x="145" y="72.1">C5</text>
<text x="273.6" y="76.2">GND</text>
<text x="278.7" y="76.2">R46</text>
<text x="278.8" y="73.6">6k8</text>
<text x="287.8" y="77.2">6k8</text>
<text x="287.8" y="74.6">R45</text>
<text x="123.1" y="81.2">R4</text>
<text x="123.1" y="78.7">10</text>
<text x="139.6" y="82.8">-15V</text>
<text x="294" y="83.3">C21</text>
<text x="308.6" y="79.7">SUB-GAIN</text>
<text x="308.6" y="82.3">B100k</text>
<text x="294" y="85.8">18p</text>
<text x="242.7" y="94.4">J1</text>
<text x="264.8" y="94.7">R35</text>
<text x="278.1" y="93.4">C9</text>
<text x="278.1" y="96">1u</text>
<text x="291" y="95">-</text>
<text x="310.5" y="92.2">R22</text>
<text x="310.5" y="94.7">100</text>
<text x="323.2" y="90.9">C12</text>
<text x="323.2" y="93.4">3u3</text>
<text x="264.8" y="97.2">100</text>
<text x="291" y="100">+</text>
<text x="76.9" y="106.6">6k8</text>
<text x="85.9" y="107.7">R49</text>
<text x="262.4" y="105.1">R38</text>
<text x="262.4" y="107.7">470k</text>
<text x="275.9" y="105.1">C29</text>
<text x="275.9" y="107.7">22p</text>
<text x="287.8" y="105.1">R37</text>
<text x="287.8" y="107.7">470k</text>
<text x="321.6" y="105.1">1n</text>
<text x="321.6" y="102.6">C26</text>
<text x="333.5" y="102.6">R47</text>
<text x="333.5" y="105.1">100k</text>
<text x="71.6" y="109.2">GND</text>
<text x="76.8" y="109.2">R48</text>
<text x="85.9" y="110.2">6k8</text>
<text x="106.7" y="112.7">MAINS-GAIN-L</text>
<text x="238.1" y="113.5">SUB IN</text>
<text x="308.1" y="111.5">10k</text>
<text x="308.1" y="108.9">R44</text>
<text x="316.7" y="113">GND</text>
<text x="329.4" y="113">GND</text>
<text x="92" y="116.3">C22</text>
<text x="92.1" y="118.8">18p</text>
<text x="106.7" y="115.3">B100k</text>
<text x="258.3" y="115.5">GND</text>
<text x="271" y="115.5">GND</text>
<text x="283.7" y="115.5">GND</text>
<text x="314.3" y="117.6">R25</text>
<text x="108.5" y="125.2">R23</text>
<text x="121.2" y="123.9">C23</text>
<text x="314.4" y="120.1">10k</text>
<text x="330.8" y="125.2">R26</text>
<text x="343.5" y="123.9">C34</text>
<text x="40.8" y="127.5">J2</text>
<text x="62.8" y="127.7">R36</text>
<text x="62.9" y="130.3">100</text>
<text x="75.5" y="126.4">C10</text>
<text x="76.2" y="129">1u</text>
<text x="89" y="128">-</text>
<text x="108.6" y="127.7">100</text>
<text x="121.3" y="126.4">3u3</text>
<text x="311.3" y="128">-</text>
<text x="330.8" y="127.7">100</text>
<text x="343.6" y="126.4">3u3</text>
<text x="368.3" y="129.2">J7</text>
<text x="368.3" y="131.8">Balanced SUB OUT</text>
<text x="89" y="133.1">+</text>
<text x="119.6" y="135.6">C27</text>
<text x="131.6" y="135.6">R51</text>
<text x="311.3" y="133.1">+</text>
<text x="341.9" y="135.6">C33</text>
<text x="353.8" y="135.6">R54</text>
<text x="60.5" y="138.1">R39</text>
<text x="60.5" y="140.7">470k</text>
<text x="73.9" y="138.1">C30</text>
<text x="73.9" y="140.7">22p</text>
<text x="85.9" y="138.1">R40</text>
<text x="85.9" y="140.7">470k</text>
<text x="106.2" y="141.9">R50</text>
<text x="119.6" y="138.1">1n</text>
<text x="131.6" y="138.1">100k</text>
<text x="304" y="139.7">GND</text>
<text x="341.9" y="138.1">1n</text>
<text x="353.8" y="138.1">100k</text>
<text x="34.2" y="146.5">MAINS IN L</text>
<text x="56.4" y="148.5">GND</text>
<text x="69.1" y="148.5">GND</text>
<text x="81.8" y="148.5">GND</text>
<text x="106.2" y="144.5">10k</text>
<text x="114.8" y="146">GND</text>
<text x="127.5" y="146">GND</text>
<text x="337.1" y="146">GND</text>
<text x="349.8" y="146">GND</text>
<text x="112.4" y="150.6">R27</text>
<text x="112.5" y="153.1">10k</text>
<text x="109.3" y="161">-</text>
<text x="128.9" y="158.2">R28</text>
<text x="128.9" y="160.7">100</text>
<text x="141.6" y="156.9">C36</text>
<text x="141.6" y="159.5">3u3</text>
<text x="109.3" y="166.1">+</text>
<text x="166.4" y="162.3">J8</text>
<text x="166.4" y="164.8">Balanced MAINS L OUT</text>
<text x="102.1" y="172.7">GND</text>
<text x="140" y="171.2">1n</text>
<text x="140" y="168.6">C35</text>
<text x="151.9" y="168.6">R55</text>
<text x="151.9" y="171.2">100k</text>
<text x="135.1" y="179">GND</text>
<text x="147.8" y="179">GND</text>
<text x="158" y="179">GND</text>
<text x="71.6" y="190.5">GND</text>
<text x="76.8" y="190.5">R52</text>
<text x="76.9" y="187.9">6k8</text>
<text x="85.9" y="191.5">6k8</text>
<text x="85.9" y="188.9">R53</text>
<text x="92" y="197.6">C25</text>
<text x="106.7" y="194">MAINS-GAIN-R</text>
<text x="106.7" y="196.6">B100k</text>
<text x="92.1" y="200.1">18p</text>
<text x="40.8" y="208.7">J5</text>
<text x="62.8" y="209">R42</text>
<text x="75.5" y="207.7">C24</text>
<text x="89" y="209.3">-</text>
<text x="108.5" y="206.5">R24</text>
<text x="108.6" y="209">100</text>
<text x="121.2" y="205.2">C32</text>
<text x="121.3" y="207.7">3u3</text>
<text x="62.9" y="211.5">100</text>
<text x="76.2" y="210.3">1u</text>
<text x="89" y="214.3">+</text>
<text x="60.5" y="219.4">R41</text>
<text x="60.5" y="222">470k</text>
<text x="73.9" y="219.4">C31</text>
<text x="73.9" y="222">22p</text>
<text x="85.9" y="219.4">R43</text>
<text x="85.9" y="222">470k</text>
<text x="119.6" y="219.4">1n</text>
<text x="119.6" y="216.9">C28</text>
<text x="131.6" y="216.9">R57</text>
<text x="131.6" y="219.4">100k</text>
<text x="34.1" y="227.8">MAINS IN R</text>
<text x="106.2" y="225.8">10k</text>
<text x="106.2" y="223.2">R56</text>
<text x="114.8" y="227.3">GND</text>
<text x="127.5" y="227.3">GND</text>
<text x="56.4" y="229.8">GND</text>
<text x="69.1" y="229.8">GND</text>
<text x="81.8" y="229.8">GND</text>
<text x="112.4" y="231.9">R29</text>
<text x="112.5" y="234.4">10k</text>
<text x="128.9" y="239.5">R30</text>
<text x="141.6" y="238.2">C38</text>
<text x="109.3" y="242.3">-</text>
<text x="128.9" y="242">100</text>
<text x="141.6" y="240.7">3u3</text>
<text x="166.4" y="243.5">J9</text>
<text x="109.3" y="247.4">+</text>
<text x="140" y="249.9">C37</text>
<text x="151.9" y="249.9">R58</text>
<text x="166.4" y="246.1">Balanced MAINS R OUT</text>
<text x="102.1" y="254">GND</text>
<text x="140" y="252.4">1n</text>
<text x="151.9" y="252.4">100k</text>
<text x="135.1" y="260.3">GND</text>
<text x="147.8" y="260.3">GND</text>
</g>
<g font-size="1.3" fill="#840084">
<text x="21.6" y="31.5">Positive voltage source</text>
<text x="150.1" y="40.3">25V</text>
<text x="24.1" y="59.1">POSITIVE GROUND!</text>
<text x="21.3" y="61.7">Negative voltage source</text>
<text x="150.1" y="70.8">25V</text>
</g>
<g font-size="1.3" fill="#a90000">
<text x="38.7" y="34.3">2 +</text>
<text x="38.7" y="39.3">1 -</text>
<text x="165.1" y="49.6" transform="rotate(-90 165.1 49.6)">8</text>
<text x="187.9" y="49.6" transform="rotate(-90 187.9 49.6)">4</text>
<text x="38.7" y="64.7">2 +</text>
<text x="165.1" y="61" transform="rotate(-90 165.1 61)">4</text>
<text x="187.9" y="61.6" transform="rotate(-90 187.9 61.6)">11</text>
<text x="38.7" y="69.8">1 -</text>
<text x="306" y="77.5" transform="rotate(-90 306 77.5)">3</text>
<text x="302.2" y="80">2</text>
<text x="306" y="83.9" transform="rotate(-90 306 83.9)">1</text>
<text x="288.9" y="94">2</text>
<text x="247.5" y="101.6">RN</text>
<text x="247.7" y="96.5">TN</text>
<text x="248.3" y="99">T</text>
<text x="288.9" y="99">3</text>
<text x="301.6" y="96.5">1</text>
<text x="247.5" y="106.7">SN</text>
<text x="248.2" y="104.1">R</text>
<text x="100.3" y="113">2</text>
<text x="104.1" y="110.6" transform="rotate(-90 104.1 110.6)">3</text>
<text x="248.2" y="109.2">S</text>
<text x="104.1" y="116.9" transform="rotate(-90 104.1 116.9)">1</text>
<text x="361.9" y="123.9" transform="rotate(-90 361.9 123.9)">2</text>
<text x="45.7" y="129.5">TN</text>
<text x="86.9" y="127">2</text>
<text x="99.6" y="129.5">1</text>
<text x="309.2" y="127">6</text>
<text x="321.9" y="129.5">7</text>
<text x="354.9" y="129.5">3</text>
<text x="45.6" y="134.6">RN</text>
<text x="46.3" y="137.1">R</text>
<text x="46.4" y="132.1">T</text>
<text x="86.9" y="132.1">3</text>
<text x="309.2" y="132.1">5</text>
<text x="361.9" y="136.6" transform="rotate(-90 361.9 136.6)">1</text>
<text x="45.6" y="139.7">SN</text>
<text x="46.3" y="142.2">S</text>
<text x="107.2" y="160">6</text>
<text x="160" y="156.9" transform="rotate(-90 160 156.9)">2</text>
<text x="107.2" y="165.1">5</text>
<text x="119.9" y="162.5">7</text>
<text x="153" y="162.5">3</text>
<text x="160" y="169.6" transform="rotate(-90 160 169.6)">1</text>
<text x="104.1" y="191.8" transform="rotate(-90 104.1 191.8)">3</text>
<text x="100.3" y="194.3">2</text>
<text x="104.1" y="198.2" transform="rotate(-90 104.1 198.2)">1</text>
<text x="86.9" y="208.3">9</text>
<text x="45.6" y="215.9">RN</text>
<text x="45.7" y="210.8">TN</text>
<text x="46.4" y="213.3">T</text>
<text x="86.3" y="213.3">10</text>
<text x="99.6" y="210.8">8</text>
<text x="45.6" y="221">SN</text>
<text x="46.3" y="218.4">R</text>
<text x="46.3" y="223.5">S</text>
<text x="160" y="238.2" transform="rotate(-90 160 238.2)">2</text>
<text x="106.6" y="241.3">13</text>
<text x="119.3" y="243.8">14</text>
<text x="153" y="243.8">3</text>
<text x="106.6" y="246.4">12</text>
<text x="160" y="250.9" transform="rotate(-90 160 250.9)">1</text>
</g>
<text font-size="1.3" fill="#0000c2" x="91.9" y="178.8">Dual pot</text>
<g font-size="1" fill="#840000">
<text x="360.9" y="130.2" transform="rotate(-90 360.9 130.2)">3</text>
<text x="364.5" y="126.7" transform="rotate(-90 364.5 126.7)">2</text>
<text x="364.5" y="133.8" transform="rotate(-90 364.5 133.8)">1</text>
<text x="162.6" y="159.7" transform="rotate(-90 162.6 159.7)">2</text>
<text x="159" y="163.2" transform="rotate(-90 159 163.2)">3</text>
<text x="162.6" y="166.8" transform="rotate(-90 162.6 166.8)">1</text>
<text x="159" y="244.5" transform="rotate(-90 159 244.5)">3</text>
<text x="162.6" y="241" transform="rotate(-90 162.6 241)">2</text>
<text x="162.6" y="248.1" transform="rotate(-90 162.6 248.1)">1</text>
</g>
<g font-size=".9" fill="#006464">
<text x="166.1" y="53.5">U1C</text>
<text x="188.9" y="53.5">U2E</text>
<text x="166.1" y="56.8">TL072</text>
<text x="188.9" y="56.8">TL084</text>
<text x="291.5" y="96.4">TL072</text>
<text x="291.5" y="98">U1A</text>
<text x="89.6" y="129.5">TL084</text>
<text x="89.6" y="131">U2A</text>
<text x="311.9" y="129.5">TL072</text>
<text x="311.9" y="131">U2B</text>
<text x="109.9" y="162.5">TL084</text>
<text x="109.9" y="164">U2B</text>
<text x="89.6" y="210.7">TL084</text>
<text x="89.6" y="212.3">U2C</text>
<text x="109.9" y="243.8">TL084</text>
<text x="109.9" y="245.3">U2D</text>
</g>
</svg>
